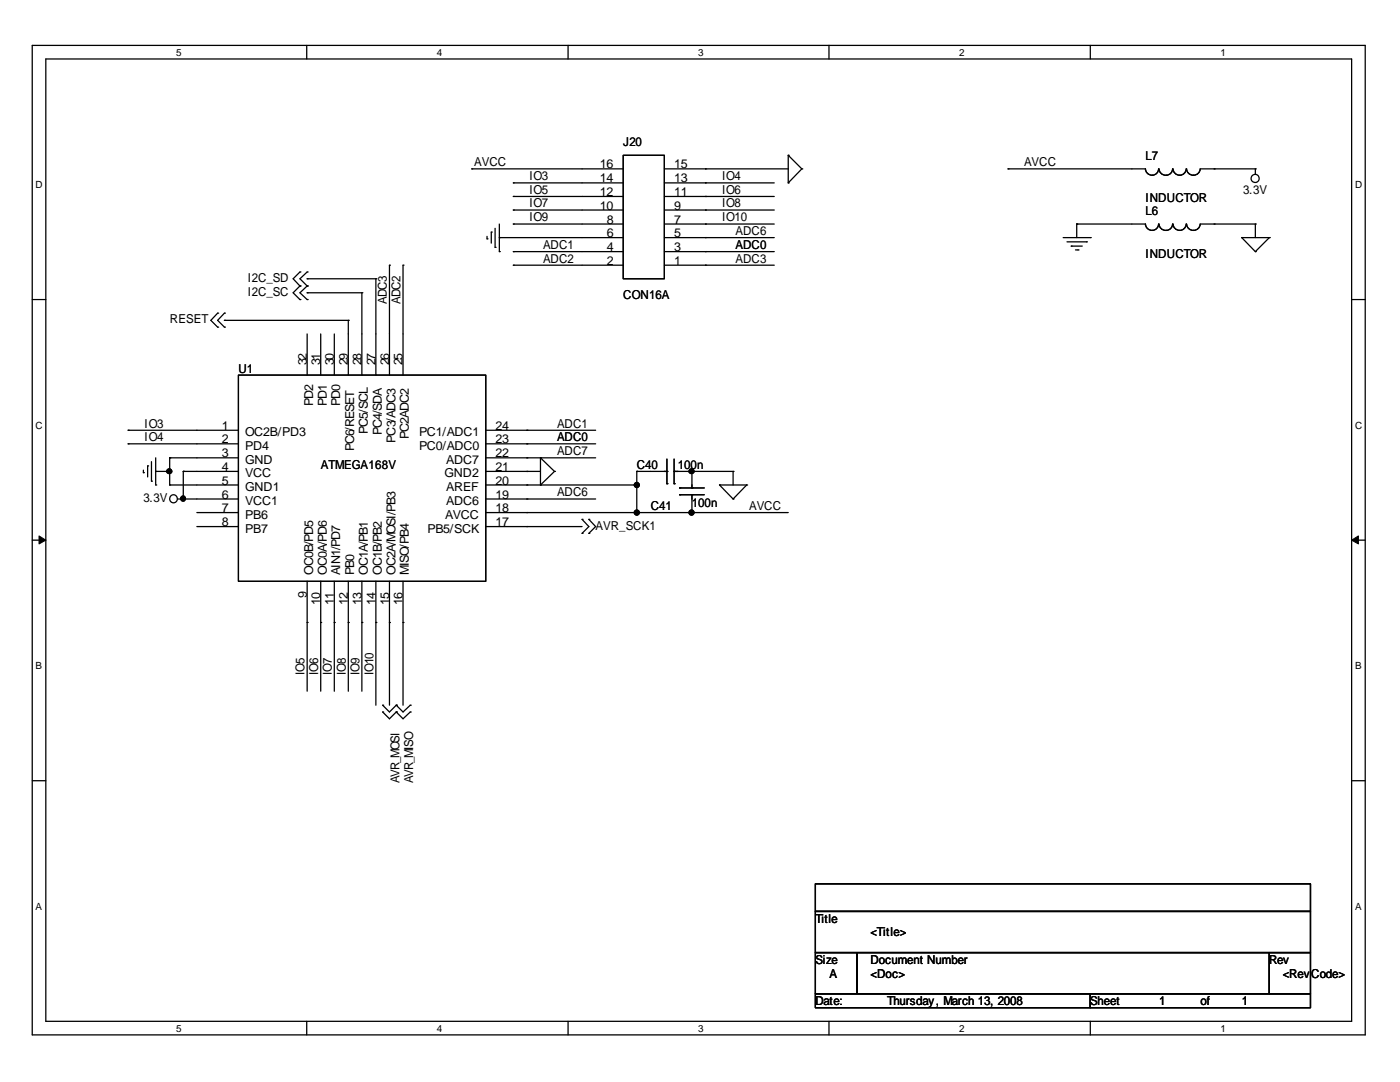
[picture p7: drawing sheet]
<svg xmlns="http://www.w3.org/2000/svg" width="279mm" height="216mm" viewBox="0 0 279 216" stroke-linecap="round" stroke-linejoin="round" font-family="sans-serif">
<g fill="none" stroke="#000" stroke-width=".25">
<path d="M6.4 9.1h266.1v197.4h-266.1zM9.1 11.8h260.6v192h-260.6zM61.2 9.1v2.7M113.4 9.1v2.7M165.4 9.1v2.7M217.6 9.1v2.7M94.1 33.7h.1M94.1 33.7h30.3M102.4 36.5h.1M102.4 39.2h.1M102.4 36.5h22M102.4 39.2h22"/>
<path d="M124.4 31h8.2v24.6h-8.2zM132.6 33.7h24.7M132.6 36.5h21.9M132.6 39.2h21.9M140.8 33.7h.1M140.8 36.5h.1M140.8 39.2h.1M157.3 36.5h.1M157.3 31h.1M157.3 31v5.5M157.3 31l2.7 2.7M160 33.7h.1"/>
<path d="M160 33.7l-2.7 2.8M201.2 33.7h.1M201.2 33.7h27.4a1.31 1.31 0 0 0 1.3 1.3 1.31 1.31 0 0 0 1.3-1.3M231.3 33.7a1.36 1.36 0 0 0 1.4 1.3 1.36 1.36 0 0 0 1.3-1.3M234.1 33.7a1.31 1.31 0 0 0 1.3 1.3 1.31 1.31 0 0 0 1.3-1.3M236.8 33.7a1.36 1.36 0 0 0 1.4 1.3 1.36 1.36 0 0 0 1.3-1.3M239.6 33.7h10.9M242.3 33.7h.1M250.5 33.7h.1M250.5 33.7v1.1M6.4 59.8h2.7M59.9 57.1h.1"/>
<path d="M59.9 54.3h.1M59.9 59.8h.1M59.9 54.3l-1.4 1.3 1.4 1.5M59.9 57.1l-1.4 1.3 1.4 1.4M61.3 55.6h.1M61.3 58.4h.1M61.3 57.1h.1M61.3 54.3h.1M61.3 59.8h.1M61.3 55.6h13.7M61.3 58.4h10.9M61.3 54.3l-1.4 1.3 1.4 1.5"/>
<path d="M61.3 57.1l-1.4 1.3 1.4 1.4M72.2 58.4h.1M72.2 58.4v16.4M75 55.6h.1M75 55.6v19.2M77.7 52.9h.1M77.7 52.9v21.9M80.4 52.9h.1M80.4 52.9v21.9M97.2 47.7h.1M97.2 47.2v.5M98 46.3h.1"/>
<path d="M98 46.3v2.2M98.8 49.4h.1M98.8 45.6v3.8M99.7 47.4h.1M99.7 50.2h.1M99.7 47.4h24.7M99.7 44.7v5.5M102.4 44.7h.1M102.4 41.9h.1M102.4 52.9h.1M102.4 50.2h.1M102.4 44.7h22"/>
<path d="M102.4 50.2h22M102.4 41.9h22M102.4 52.9h22M132.6 44.7h21.9M132.6 50.2h21.9M132.6 41.9h21.9M132.6 47.4h21.9M132.6 52.9h21.9M140.8 44.7h.1M140.8 50.2h.1M140.8 41.9h.1M140.8 47.4h.1"/>
<path d="M140.8 52.9h.1M212.2 47.4h5.4M212.9 48.3h3.9M213.8 49.1h.1M213.8 49.1h2.2M214.6 49.9h.5M214.9 44.7h.1M214.9 44.7h13.7a1.31 1.31 0 0 0 1.3 1.3 1.31 1.31 0 0 0 1.3-1.3M214.9 44.7v2.7M215.1 49.9h.1M216.8 48.3h.1M217.6 47.4h.1"/>
<path d="M231.3 44.7a1.36 1.36 0 0 0 1.4 1.3 1.36 1.36 0 0 0 1.3-1.3M234.1 44.7a1.31 1.31 0 0 0 1.3 1.3 1.31 1.31 0 0 0 1.3-1.3M236.8 44.7a1.36 1.36 0 0 0 1.4 1.3 1.36 1.36 0 0 0 1.3-1.3M239.6 44.7h10.9M242.3 44.7h.1M247.8 47.4h.1M247.8 47.4h5.5M247.8 47.4l2.7 2.8M250.5 44.7h.1M250.5 50.2h.1M250.5 44.7v2.7M253.3 47.4h.1"/>
<path d="M253.3 47.4l-2.8 2.8M269.7 59.8h2.8M43.4 65.3h.1M43.4 62.5h.1M43.4 62.5l-1.3 1.4 1.3 1.4M44.8 63.9h.1M44.8 65.3h.1M44.8 62.5h.1M44.8 63.9h24.7M44.8 62.5l-1.4 1.4 1.4 1.4M47.6 74.8h49.3v41.2h-49.3zM61.3 66.6v8.2"/>
<path d="M64 66.6v8.2M66.7 66.6v8.2M69.5 63.9h.1M69.5 63.9v10.9M25.6 85.9h.1M25.6 88.6h.1M25.6 85.9h22M25.6 88.6h22M28.6 94.3h.1M28.6 93.8v.5M29.5 93h.1M29.5 93v2.2"/>
<path d="M30.2 96h.1M30.2 92.1v3.9M31.1 94.1h.1M31.1 96.8h.1M31.1 94.1h2.8M31.1 91.4v5.4M33.9 91.4h.1M33.9 94.1h.1M33.9 96.8h.1M33.9 91.4h13.7M33.9 91.4v5.4M33.9 96.8h13.7"/>
<path d="M35.5 99.6h12.1M36.6 94.1h.1M36.6 99.6h.1M36.6 94.1h11M36.6 94.1v5.5M96.9 91.4h22M96.9 96.8h30.2M96.9 94.1h11M96.9 85.9h22M96.9 99.6h22M96.9 88.6h22M105.2 85.9h.1"/>
<path d="M105.2 99.6h.1M105.2 91.4h.1M105.2 94.1h.1M105.2 96.8h.1M105.2 88.6h.1M107.9 96.8h.1M107.9 91.4h.1M107.9 91.4v5.4M107.9 91.4l2.8 2.7M110.7 94.1h.1M110.7 94.1l-2.8 2.7M127.1 94.1h.1"/>
<path d="M127.1 96.8h.1M127.1 94.1h6M127.1 94.1v8.2M133.1 94.1h.1M133.1 96.5h.1M133.1 91.6v4.9M134.5 96.5h.1M134.5 94.1h.1M134.5 94.1h11.8M134.5 91.6v4.9M135.6 98.7h.1M135.6 97.4h.1"/>
<path d="M135.6 98.7h4.9M135.6 97.4h4.9M138.1 94.1h.1M138.1 97.4h.1M138.1 98.7h.1M138.1 94.1v3.3M138.1 98.7v3.6M143.6 96.8h.1M143.6 96.8h5.4M143.6 96.8l2.7 2.8M146.3 94.1h.1M146.3 99.6h.1"/>
<path d="M146.3 94.1v2.7M149 96.8h.1M149 96.8l-2.7 2.8M6.4 107.8h2.7M39.3 102.3h8.3M39.3 105.1h8.3M61.3 116v21.9M64 116v21.9M66.7 116v21.9M69.5 116v21.9M72.2 116v21.9M75 116v24.7"/>
<path d="M77.7 116v24.7M80.4 116v24.7M96.9 102.3h60.4M96.9 105.1h19.3M105.2 105.1h.1M105.2 102.3h.1M116.2 103.6h.1M116.2 106.4h.1M116.2 103.6l1.3 1.5-1.3 1.3M117.5 103.6h.1M117.5 106.4h.1M117.5 103.6l1.4 1.5-1.4 1.3"/>
<path d="M127.1 102.3h.1M138.1 102.3h.1M269.7 107.8h2.8M61.3 124.2h.1M64 124.2h.1M66.7 124.2h.1M69.5 124.2h.1M72.2 124.2h.1M75 124.2h.1M77.7 124.2h.1M80.4 124.2h.1M6.4 155.8h2.7"/>
<path d="M76.4 142.1h.1M76.4 140.7h.1M76.4 142.1l1.3 1.3 1.4-1.3M76.4 140.7l1.3 1.4 1.4-1.4M79.1 142.1h.1M79.1 140.7h.1M79.1 142.1l1.3 1.3 1.5-1.3M79.1 140.7l1.3 1.4 1.5-1.4M81.9 142.1h.1M81.9 140.7h.1M269.7 155.8h2.8M162.7 176.4h98.8v5.5h-98.8z"/>
<path d="M162.7 181.9h98.8v8.2h-98.8zM162.7 190.1h8.3v8.2h-8.3zM162.7 198.3h54.9v2.8h-54.9zM171 190.1h82.3v8.2h-82.3zM217.6 198.3h43.9v2.8h-43.9zM253.3 190.1h8.2v8.2h-8.2zM61.2 203.8v2.7M113.4 203.8v2.7M165.4 203.8v2.7M217.6 203.8v2.7"/>
<circle cx="250.5" cy="35.6" r=".81"/>
<circle cx="34.6" cy="99.5" r=".79"/>
</g>
<g fill="#000" stroke="#000" stroke-width=".2">
<path d="M7.8 106.9l1.3 .9-1.3 .7z" fill-rule="evenodd"/>
<path d="M269.7 107.8l1.4-.9v1.6z" fill-rule="evenodd"/>
</g>
<g fill="#000" stroke="#000" stroke-width=".25">
<circle cx="33.8" cy="94" r=".48"/>
<circle cx="36.5" cy="99.5" r=".49"/>
<circle cx="127.1" cy="96.8" r=".5"/>
<circle cx="138" cy="94" r=".48"/>
<circle cx="127.1" cy="102.3" r=".5"/>
<circle cx="138" cy="102.3" r=".5"/>
</g>
<g font-size="2.5">
<text x="124.4" y="29.1">J20</text>
<text x="94.7" y="33.2">AVCC</text>
<text x="105.7" y="36">IO3</text>
<text x="119.7" y="33.6">16</text>
<text x="134.5" y="33.6">15</text>
<text x="144.1" y="36">IO4</text>
<text x="204.4" y="33.2">AVCC</text>
<text x="228.6" y="31.9">L7</text>
<text x="105.7" y="41.4">IO7</text>
<text x="105.7" y="38.7">IO5</text>
<text x="119.7" y="41.8">10</text>
<text x="119.7" y="39.1">12</text>
<text x="119.7" y="36.4">14</text>
<text x="134.5" y="41.8">9</text>
<text x="134.5" y="39.1">11</text>
<text x="134.5" y="36.4">13</text>
<text x="144.1" y="41.4">IO8</text>
<text x="144.1" y="38.7">IO6</text>
<text x="228.6" y="40.4">INDUCTOR</text>
<text x="248.1" y="38.8">3.3V</text>
<text x="105.7" y="44.2">IO9</text>
<text x="121.1" y="47.3">6</text>
<text x="121.1" y="44.6">8</text>
<text x="134.5" y="47.3">5</text>
<text x="134.5" y="44.6">7</text>
<text x="144.1" y="44.2">IO10</text>
<text x="146.8" y="46.9">ADC6</text>
<text x="228.6" y="42.8">L6</text>
<text x="108.4" y="52.4">ADC2</text>
<text x="108.4" y="49.7">ADC1</text>
<text x="121.1" y="52.8">2</text>
<text x="121.1" y="50.1">4</text>
<text x="134.5" y="52.8">1</text>
<text x="134.5" y="50.1">3</text>
<text x="146.8" y="49.7">ADC0</text>
<text x="146.8" y="52.4">ADC3</text>
<text x="228.6" y="51.4">INDUCTOR</text>
<text x="49.4" y="56.3">I2C_SD</text>
<text x="49.4" y="59">I2C_SC</text>
<text x="124.4" y="59.6">CON16A</text>
<text x="33.9" y="64.5">RESET</text>
<text x="77.2" y="60.6" transform="rotate(-90 77.2 60.6)">ADC3</text>
<text x="79.9" y="60.6" transform="rotate(-90 79.9 60.6)">ADC2</text>
<text x="47.6" y="74.4">U1</text>
<text x="61.2" y="72.9" transform="rotate(-90 61.2 72.9)">32</text>
<text x="63.9" y="72.9" transform="rotate(-90 63.9 72.9)">31</text>
<text x="66.6" y="72.9" transform="rotate(-90 66.6 72.9)">30</text>
<text x="69.4" y="72.9" transform="rotate(-90 69.4 72.9)">29</text>
<text x="72.1" y="72.9" transform="rotate(-90 72.1 72.9)">28</text>
<text x="74.9" y="72.9" transform="rotate(-90 74.9 72.9)">27</text>
<text x="77.6" y="72.9" transform="rotate(-90 77.6 72.9)">26</text>
<text x="80.3" y="72.9" transform="rotate(-90 80.3 72.9)">25</text>
<text x="62.5" y="81" transform="rotate(-90 62.5 81)">PD2</text>
<text x="65.2" y="81" transform="rotate(-90 65.2 81)">PD1</text>
<text x="67.9" y="81" transform="rotate(-90 67.9 81)">PD0</text>
<text x="28.9" y="85.3">IO3</text>
<text x="28.9" y="88.1">IO4</text>
<text x="44.3" y="85.8">1</text>
<text x="44.3" y="88.5">2</text>
<text x="48.9" y="87">OC2B/PD3</text>
<text x="48.9" y="89.7">PD4</text>
<text x="73.4" y="86.5" transform="rotate(-90 73.4 86.5)">PC5/SCL</text>
<text x="76.2" y="86.9" transform="rotate(-90 76.2 86.9)">PC4/SDA</text>
<text x="78.9" y="88.3" transform="rotate(-90 78.9 88.3)">PC3/ADC3</text>
<text x="81.6" y="87.6" transform="rotate(-90 81.6 87.6)">PC2ADC2</text>
<text x="83.7" y="89.7">PC0/ADC0</text>
<text x="83.7" y="87">PC1/ADC1</text>
<text x="98.9" y="88.5">23</text>
<text x="98.9" y="85.8">24</text>
<text x="111.2" y="85.3">ADC1</text>
<text x="111.2" y="88.1">ADC0</text>
<text x="44.3" y="91.3">3</text>
<text x="44.3" y="94">4</text>
<text x="48.9" y="92.5">GND</text>
<text x="48.9" y="95.2">VCC</text>
<text x="64" y="93.6">ATMEGA168V</text>
<text x="70.7" y="90.1" transform="rotate(-90 70.7 90.1)">PC6/RESET</text>
<text x="88.7" y="95.2">GND2</text>
<text x="89.1" y="92.5">ADC7</text>
<text x="98.9" y="94">21</text>
<text x="98.9" y="91.3">22</text>
<text x="111.2" y="90.8">ADC7</text>
<text x="127.1" y="93.6">C40</text>
<text x="135.3" y="93.6">100n</text>
<text x="28.6" y="100.2">3.3V</text>
<text x="44.3" y="96.7">5</text>
<text x="44.3" y="99.5">6</text>
<text x="48.9" y="98">GND1</text>
<text x="48.9" y="100.8">VCC1</text>
<text x="89.1" y="100.8">ADC6</text>
<text x="89.1" y="98">AREF</text>
<text x="98.9" y="99.5">19</text>
<text x="98.9" y="96.7">20</text>
<text x="111.2" y="99.1">ADC6</text>
<text x="129.9" y="101.9">C41</text>
<text x="138.1" y="101.3">100n</text>
<text x="149.5" y="101.8">AVCC</text>
<text x="44.3" y="102.2">7</text>
<text x="44.3" y="105">8</text>
<text x="48.9" y="103.5">PB6</text>
<text x="48.9" y="106.3">PB7</text>
<text x="85.3" y="106.3">PB5/SCK</text>
<text x="88.8" y="103.5">AVCC</text>
<text x="98.9" y="105">17</text>
<text x="98.9" y="102.2">18</text>
<text x="118.9" y="105.7">AVR_SCK1</text>
<text x="61.2" y="119.3" transform="rotate(-90 61.2 119.3)">9</text>
<text x="62.5" y="114.6" transform="rotate(-90 62.5 114.6)">OC0B/PD5</text>
<text x="65.2" y="114.6" transform="rotate(-90 65.2 114.6)">OC0A/PD6</text>
<text x="67.9" y="114.6" transform="rotate(-90 67.9 114.6)">AIN1/PD7</text>
<text x="70.7" y="114.6" transform="rotate(-90 70.7 114.6)">PB0</text>
<text x="73.4" y="114.6" transform="rotate(-90 73.4 114.6)">OC1A/PB1</text>
<text x="76.2" y="114.6" transform="rotate(-90 76.2 114.6)">OC1B/PB2</text>
<text x="78.9" y="114.6" transform="rotate(-90 78.9 114.6)">OC2A/MOSI/PB3</text>
<text x="81.6" y="114.6" transform="rotate(-90 81.6 114.6)">MISO/PB4</text>
<text x="63.9" y="120.6" transform="rotate(-90 63.9 120.6)">10</text>
<text x="66.6" y="120.6" transform="rotate(-90 66.6 120.6)">11</text>
<text x="69.4" y="120.6" transform="rotate(-90 69.4 120.6)">12</text>
<text x="72.1" y="120.6" transform="rotate(-90 72.1 120.6)">13</text>
<text x="74.9" y="120.6" transform="rotate(-90 74.9 120.6)">14</text>
<text x="77.6" y="120.6" transform="rotate(-90 77.6 120.6)">15</text>
<text x="80.3" y="120.6" transform="rotate(-90 80.3 120.6)">16</text>
<text x="60.8" y="134.7" transform="rotate(-90 60.8 134.7)">IO5</text>
<text x="63.5" y="134.7" transform="rotate(-90 63.5 134.7)">IO6</text>
<text x="66.2" y="134.7" transform="rotate(-90 66.2 134.7)">IO7</text>
<text x="69" y="134.7" transform="rotate(-90 69 134.7)">IO8</text>
<text x="71.7" y="134.7" transform="rotate(-90 71.7 134.7)">IO9</text>
<text x="74.5" y="134.7" transform="rotate(-90 74.5 134.7)">IO10</text>
<text x="79.8" y="156.3" transform="rotate(-90 79.8 156.3)">AVR_MOSI</text>
<text x="82.5" y="156.3" transform="rotate(-90 82.5 156.3)">AVR_MISO</text>
<text x="162.7" y="184.1">Title</text>
<text x="173.7" y="186.9">&lt;Title&gt;</text>
<text x="162.7" y="192.4">Size</text>
<text x="165.5" y="195.1">A</text>
<text x="173.7" y="192.4">Document Number</text>
<text x="173.7" y="195.1">&lt;Doc&gt;</text>
<text x="253.3" y="192.4">Rev</text>
<text x="256" y="195.1">&lt;RevCode&gt;</text>
<text x="162.7" y="200.6">Date:</text>
<text x="177" y="200.6">Thursday, March 13, 2008</text>
<text x="217.6" y="200.6">Sheet</text>
<text x="231.3" y="200.6">1</text>
<text x="239.6" y="200.6">of</text>
<text x="247.8" y="200.6">1</text>
</g>
<g font-size="2">
<text x="35.1" y="11.1">5</text>
<text x="87.2" y="11.1">4</text>
<text x="139.4" y="11.1">3</text>
<text x="191.4" y="11.1">2</text>
<text x="243.6" y="11.1">1</text>
<text x="7.1" y="37.5">D</text>
<text x="270.4" y="37.5">D</text>
<text x="7.1" y="85.5">C</text>
<text x="270.4" y="85.5">C</text>
<text x="7.1" y="133.5">B</text>
<text x="270.4" y="133.5">B</text>
<text x="7.1" y="181.5">A</text>
<text x="270.4" y="181.5">A</text>
<text x="35.1" y="205.8">5</text>
<text x="87.2" y="205.8">4</text>
<text x="139.4" y="205.8">3</text>
<text x="191.4" y="205.8">2</text>
<text x="243.6" y="205.8">1</text>
</g>
</svg>
